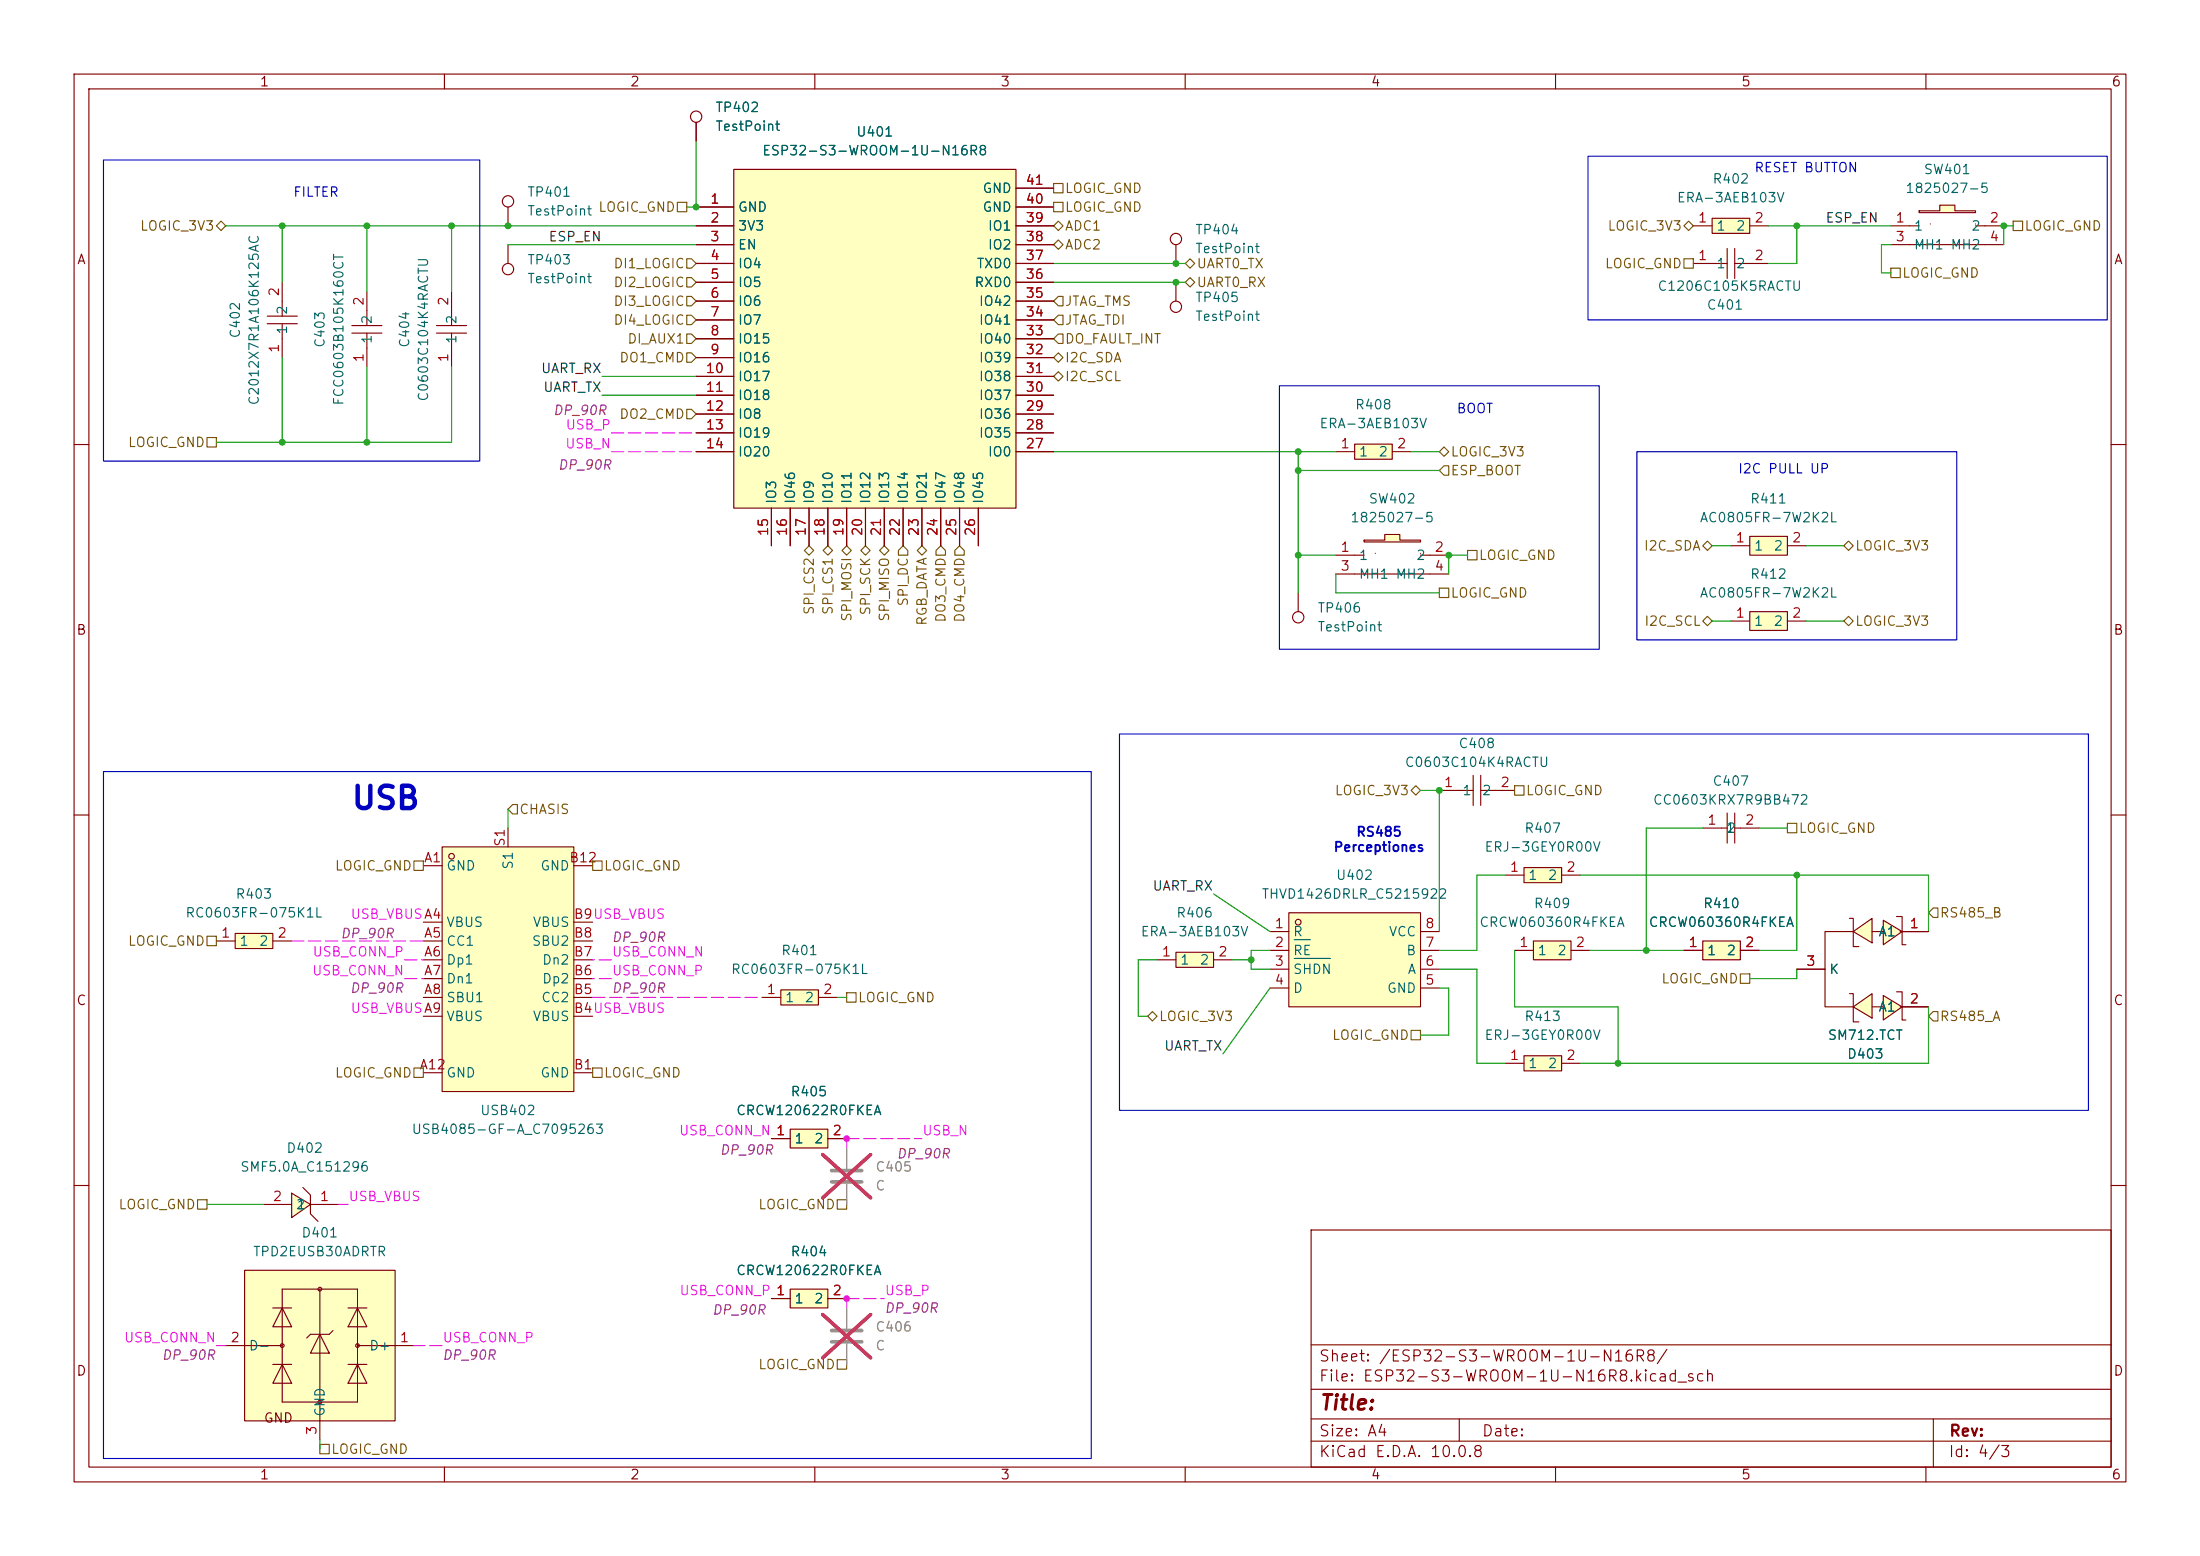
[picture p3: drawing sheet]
<svg xmlns="http://www.w3.org/2000/svg" width="297mm" height="210mm" viewBox="0 0 297 210" stroke-linecap="round" stroke-linejoin="round" font-family="sans-serif">
<g fill="none" stroke="#840000" stroke-width=".15">
<path d="M10 10h277v190h-277zM12 12h273v186h-273zM60 10v2M110 10v2M160 10v2M210 10v2M260 10v2M38.1 38.1v4.6M36.1 43.7h4M36.1 42.7h4M38.1 43.7v4.6M10 60h2"/>
<path d="M285 60h2M10 110h2M229.9 111.8h3.3M233.2 109.7v4.1M234.2 111.8h3.3M234.2 109.7v4.1M285 110h2M10 160h2M177 166h108v32h-108zM285 160h2M60 198v2M110 198v2"/>
<path d="M160 198v2M177 194.5h108M177 191.5h108M177 187.5h108M177 181.5h108M197 191.5v3M210 198v2M260 198v2M261 191.5v6.5"/>
</g>
<g fill="#ffffc2">
<path d="M254.2 124.2l2.6 1.5-2.6 1.8z"/>
<path d="M254.2 134.4l2.6 1.5-2.6 1.8z"/>
<path d="M250.2 125.7l2.5-1.7v3.3z"/>
<path d="M250.2 135.9l2.5-1.8v3.3z"/>
</g>
<g fill="none" stroke="#840000" stroke-width=".15">
<path d="M175.3 80v2.6M242.6 130.8h3.8M249.7 124h.5v3.8h.7M249.7 134.1h.5v3.8h.7M250.2 125.7l2.5-1.7v3.3zM250.2 135.9l2.5-1.8v3.3zM250.2 125.7h-3.8v10.2h3.8M252.7 125.7h1.5M252.7 135.9h1.5M254.2 124.2l2.6 1.5-2.6 1.8zM254.2 134.4l2.6 1.5-2.6 1.8zM256 123.7h.8v3.8h.5"/>
<path d="M256 133.9h.8v3.8h.5M256.5 125.7h3.8M256.5 135.9h3.8"/>
<circle cx="175.3" cy="83.3" r=".76"/>
</g>
<path d="M182.9 59.9h5.1v2.1h-5.1z" fill="#ffffc2"/>
<path d="M182.9 59.9h5.1v2.1h-5.1zM180.3 61h2.6M188 61h2.5" fill="none" stroke="#840000" stroke-width=".15"/>
<path d="M184.1 72.9h2.8v-.8h2.1v.8h2.8v.3h-7.7z" fill="#ffffc2"/>
<path d="M182.9 74.9h1.2M182.9 77.5h10.1M184.1 72.9h2.8v-.8h2.1v.8h2.8v.3h-7.7z" fill="none" stroke="#840000" stroke-width=".15"/>
<g fill="#840000">
<circle cx="185.7" cy="74.7" r=".08"/>
<circle cx="191.8" cy="74.7" r=".08"/>
</g>
<g fill="none" stroke="#840000" stroke-width=".15">
<path d="M158.7 38.1v2.5M180.3 74.9h2.6M180.3 77.5h2.6M191.8 74.9h3.8M193 77.5h2.6M194.3 106.7h4.6M198.9 104.7v4M199.9 106.7h4.6M199.9 104.7v4"/>
<circle cx="158.7" cy="41.4" r=".76"/>
</g>
<path d="M112.3 179.6h4M112.3 181.1h4" fill="none" stroke="#9c9b98" stroke-width=".51"/>
<path d="M114.3 176.5v2.8M114.3 181.4v2.8" fill="none" stroke="#9c9b98" stroke-width=".15"/>
<path d="M111.1 177.4l6.4 5.9M117.5 177.4l-6.4 5.9" fill="none" stroke="#e12e31" stroke-width=".46"/>
<g fill="#ffffc2">
<path d="M33 171.5h20.3v20.3h-20.3z"/>
<path d="M38.1 176.5l1.3 2.6h-2.6z"/>
<path d="M38.1 184.2l1.3 2.5h-2.6z"/>
<path d="M43.2 180.1l1.2 2.5h-2.5z"/>
<path d="M48.3 176.5l1.2 2.6h-2.5z"/>
<path d="M48.3 184.2l1.2 2.5h-2.5z"/>
</g>
<g fill="none" stroke="#840000" stroke-width=".15">
<path d="M33 171.5h20.3v20.3h-20.3zM36.8 176.5h2.6M38.1 176.5l1.3 2.6h-2.6zM38.1 174h10.2v15.2h-10.2zM43.2 174v20.3M45 179.6l-.6 .5h-2.5l-.5 .5M47 176.5h2.5M48.3 176.5l1.2 2.6h-2.5zM30.5 181.6h7.6M36.8 184.2h2.6M38.1 184.2l1.3 2.5h-2.6zM43.2 180.1l1.2 2.5h-2.5z"/>
<path d="M47 184.2h2.5M48.3 184.2l1.2 2.5h-2.5zM48.3 181.6h7.6"/>
<circle cx="43.2" cy="174" r=".25"/>
<circle cx="38.1" cy="181.6" r=".25"/>
<circle cx="43.2" cy="189.2" r=".25"/>
<circle cx="48.3" cy="181.6" r=".25"/>
</g>
<path d="M39.4 161l2.5 1.6-2.5 1.7z" fill="#ffffc2"/>
<path d="M49.5 39.4v4.5M61 39.4v4.5M47.5 45h4.1M47.5 43.9h4.1M49.5 45v4.5M58.9 45h4.1M58.9 43.9h4.1M61 45v4.5M35.6 162.6h3.8M39.4 161l2.5 1.6-2.5 1.7zM40.9 160.3l1 1v2.5l1 1.1M41.9 162.6h3.8" fill="none" stroke="#840000" stroke-width=".15"/>
<path d="M31.7 126h5.1v2h-5.1z" fill="#ffffc2"/>
<path d="M29.2 127h2.5M31.7 126h5.1v2h-5.1zM36.8 127h2.6" fill="none" stroke="#840000" stroke-width=".15"/>
<path d="M59.7 114.3h17.8v33h-17.8z" fill="#ffffc2"/>
<g fill="none" stroke="#840000" stroke-width=".15">
<path d="M57.1 116.8h2.6M59.7 114.3h17.8v33h-17.8zM68.6 111.8v2.5M77.5 116.8h2.5M57.1 124.5h2.6M57.1 127h2.6M57.1 129.5h2.6M57.1 132.1h2.6M57.1 134.6h2.6M57.1 137.2h2.6M77.5 124.5h2.5M77.5 127h2.5"/>
<path d="M77.5 129.5h2.5M77.5 132.1h2.5M77.5 134.6h2.5M77.5 137.2h2.5M57.1 144.8h2.6M77.5 144.8h2.5"/>
<circle cx="61" cy="115.6" r=".38"/>
</g>
<path d="M99.1 22.9h38.1v45.7h-38.1z" fill="#ffffc2"/>
<g fill="none" stroke="#840000" stroke-width=".15">
<path d="M94 16.5v2.6M68.6 27.9v2.6M68.6 33v2.6M94 27.9h5.1M94 30.5h5.1M94 33h5.1M94 35.6h5.1M94 38.1h5.1M99.1 22.9h38.1v45.7h-38.1zM137.2 27.9h5M137.2 30.5h5M137.2 33h5"/>
<path d="M137.2 35.6h5M137.2 38.1h5M137.2 25.4h5M158.7 33v2.6M94 40.6h5.1M94 43.2h5.1M94 45.7h5.1M94 48.3h5.1M94 50.8h5.1M94 53.3h5.1M94 55.9h5.1M94 58.4h5.1"/>
<path d="M137.2 40.6h5M137.2 43.2h5M137.2 45.7h5M137.2 48.3h5M137.2 50.8h5M137.2 53.3h5M137.2 55.9h5M137.2 58.4h5M94 61h5.1M104.1 68.6v5.1M106.7 68.6v5.1M109.2 68.6v5.1"/>
<path d="M111.8 68.6v5.1M114.3 68.6v5.1M116.8 68.6v5.1M119.4 68.6v5.1M121.9 68.6v5.1M124.5 68.6v5.1M127 68.6v5.1M129.5 68.6v5.1M132.1 68.6v5.1M137.2 61h5"/>
<circle cx="94" cy="15.7" r=".76"/>
<circle cx="68.6" cy="36.3" r=".76"/>
<circle cx="68.6" cy="27.2" r=".76"/>
<circle cx="158.7" cy="32.3" r=".76"/>
</g>
<path d="M174 123.2h17.8v12.7h-17.8z" fill="#ffffc2"/>
<g fill="none" stroke="#840000" stroke-width=".15">
<path d="M171.4 125.7h2.6M171.4 128.3h2.6M171.4 130.8h2.6M171.4 133.4h2.6M174 123.2h17.8v12.7h-17.8zM191.8 125.7h2.5M191.8 128.3h2.5M191.8 130.8h2.5M191.8 133.4h2.5"/>
<circle cx="175.3" cy="124.5" r=".38"/>
</g>
<path d="M174.7 126.8h2.2M174.7 129.4h4.9" fill="none" stroke="#006464" stroke-width=".15"/>
<path d="M105.4 133.6h5.1v2h-5.1z" fill="#ffffc2"/>
<path d="M102.9 134.6h2.5M105.4 133.6h5.1v2h-5.1zM110.5 134.6h2.5" fill="none" stroke="#840000" stroke-width=".15"/>
<path d="M106.7 152.4h5.1v2.5h-5.1z" fill="#ffffc2"/>
<path d="M104.1 153.7h2.6M106.7 152.4h5.1v2.5h-5.1zM111.8 153.7h2.5" fill="none" stroke="#840000" stroke-width=".15"/>
<path d="M106.7 174h5.1v2.5h-5.1z" fill="#ffffc2"/>
<path d="M104.1 175.3h2.6M106.7 174h5.1v2.5h-5.1zM111.8 175.3h2.5" fill="none" stroke="#840000" stroke-width=".15"/>
<path d="M112.3 158h4M112.3 159.5h4" fill="none" stroke="#9c9b98" stroke-width=".51"/>
<path d="M114.3 154.9v2.8M114.3 159.8v2.8" fill="none" stroke="#9c9b98" stroke-width=".15"/>
<path d="M111.1 155.8l6.4 5.9M117.5 155.8l-6.4 5.9" fill="none" stroke="#e12e31" stroke-width=".46"/>
<path d="M236.2 82.6h5.1v2.5h-5.1z" fill="#ffffc2"/>
<path d="M233.7 83.8h2.5M236.2 82.6h5.1v2.5h-5.1zM241.3 83.8h2.5" fill="none" stroke="#840000" stroke-width=".15"/>
<path d="M236.2 72.4h5.1v2.5h-5.1z" fill="#ffffc2"/>
<path d="M233.7 73.7h2.5M236.2 72.4h5.1v2.5h-5.1zM241.3 73.7h2.5" fill="none" stroke="#840000" stroke-width=".15"/>
<path d="M205.7 117.1h5.1v2h-5.1z" fill="#ffffc2"/>
<path d="M203.2 118.1h2.5M205.7 117.1h5.1v2h-5.1zM210.8 118.1h2.6" fill="none" stroke="#840000" stroke-width=".15"/>
<path d="M158.7 128.5h5.1v2.1h-5.1z" fill="#ffffc2"/>
<path d="M156.2 129.5h2.5M158.7 128.5h5.1v2.1h-5.1zM163.8 129.5h2.6" fill="none" stroke="#840000" stroke-width=".15"/>
<path d="M207 127h5.1v2.5h-5.1z" fill="#ffffc2"/>
<path d="M204.5 128.3h2.5M207 127h5.1v2.5h-5.1zM212.1 128.3h2.5" fill="none" stroke="#840000" stroke-width=".15"/>
<path d="M205.7 142.5h5.1v2h-5.1z" fill="#ffffc2"/>
<path d="M203.2 143.5h2.5M205.7 142.5h5.1v2h-5.1zM210.8 143.5h2.6" fill="none" stroke="#840000" stroke-width=".15"/>
<path d="M229.9 127h5v2.5h-5z" fill="#ffffc2"/>
<path d="M227.3 128.3h2.6M229.9 127h5v2.5h-5zM234.9 128.3h2.6" fill="none" stroke="#840000" stroke-width=".15"/>
<path d="M259.1 28.5h2.8v-.8h2v.8h2.8v.2h-7.6z" fill="#ffffc2"/>
<path d="M257.8 30.5h1.3M257.8 33h10.2M259.1 28.5h2.8v-.8h2v.8h2.8v.2h-7.6z" fill="none" stroke="#840000" stroke-width=".15"/>
<g fill="#840000">
<circle cx="260.6" cy="30.2" r=".08"/>
<circle cx="266.7" cy="30.2" r=".08"/>
</g>
<path d="M255.3 30.5h2.5M255.3 33h2.5M266.7 30.5h3.8M268 33h2.5" fill="none" stroke="#840000" stroke-width=".15"/>
<path d="M231.1 29.5h5.1v2h-5.1z" fill="#ffffc2"/>
<g fill="none" stroke="#840000" stroke-width=".15">
<path d="M94 16.5v2.6M94 30.5h5.1M94 35.6h5.1M94 27.9h5.1M94 33h5.1M94 38.1h5.1M137.2 30.5h5M137.2 35.6h5M137.2 27.9h5M137.2 33h5M137.2 38.1h5M137.2 25.4h5"/>
<path d="M228.6 30.5h2.5M228.6 35.6h4.6M231.1 29.5h5.1v2h-5.1zM233.2 33.5v4.1M234.2 35.6h4.6M234.2 33.5v4.1M236.2 30.5h2.6M94 40.6h5.1M94 43.2h5.1M94 45.7h5.1M94 48.3h5.1M94 50.8h5.1"/>
<path d="M94 53.3h5.1M94 55.9h5.1M94 58.4h5.1M137.2 40.6h5M137.2 43.2h5M137.2 45.7h5M137.2 48.3h5M137.2 50.8h5M137.2 53.3h5M137.2 55.9h5M137.2 58.4h5M94 61h5.1"/>
<path d="M104.1 68.6v5.1M106.7 68.6v5.1M109.2 68.6v5.1M111.8 68.6v5.1M114.3 68.6v5.1M116.8 68.6v5.1M119.4 68.6v5.1M121.9 68.6v5.1M124.5 68.6v5.1M127 68.6v5.1M129.5 68.6v5.1M132.1 68.6v5.1"/>
<path d="M137.2 61h5M227.3 128.3h2.6M234.9 128.3h2.6M242.6 130.8h3.8M256.5 125.7h3.8M256.5 135.9h3.8M104.1 153.7h2.6M111.8 153.7h2.5M104.1 175.3h2.6M111.8 175.3h2.5"/>
</g>
<g fill="none" stroke="#725600" stroke-width=".15">
<path d="M29.2 30.5l.6-.7 .7 .7-.7 .6zM91.4 27.3h1.3v1.3h-1.3zM92.7 37.5h.6l.7 .6-.7 .6h-.6zM92.7 34.9h.6l.7 .7-.7 .6h-.6zM142.2 30.5l.7-.7 .6 .7-.6 .6zM142.2 33l.7-.6 .6 .6-.6 .7zM142.2 27.3h1.3v1.3h-1.3zM142.2 24.8h1.3v1.2h-1.3zM160 38.1l.7-.6 .6 .6-.6 .6zM160 35.6l.7-.7 .6 .7-.6 .6zM227.3 34.9h1.3v1.3h-1.3zM227.3 30.5l.7-.7 .6 .7-.6 .6z"/>
<path d="M255.3 36.2h1.2v1.3h-1.2zM271.8 29.8h1.2v1.3h-1.2zM27.9 59.1h1.3v1.2h-1.3zM92.7 42.5h.6l.7 .7-.7 .6h-.6zM92.7 45.1h.6l.7 .6-.7 .7h-.6zM92.7 40h.6l.7 .6-.7 .7h-.6zM92.7 47.6h.6l.7 .7-.7 .6h-.6zM92.7 55.2h.6l.7 .7-.7 .6h-.6zM142.2 50.8l.7-.6 .6 .6-.6 .6zM142.2 48.3l.7-.7 .6 .7-.6 .6zM142.9 42.5h.6v1.3h-.6l-.7-.6zM142.9 45.1h.6v1.3h-.6l-.7-.7z"/>
<path d="M142.9 40h.6v1.3h-.6l-.7-.7zM108.6 74.3l.6-.6 .7 .6-.7 .6zM111.1 74.3l.7-.6 .6 .6-.6 .6zM113.7 74.3l.6-.6 .6 .6-.6 .6zM116.2 74.3l.6-.6 .7 .6-.7 .6zM118.7 74.3l.7-.6 .6 .6-.6 .6zM121.9 73.7l.7 .6v.6h-1.3v-.6zM123.8 74.3l.7-.6 .6 .6-.6 .6zM126.4 74.3l.6-.6 .6 .6v.6h-1.2zM128.9 74.3l.6-.6 .7 .6v.6h-1.3zM194.3 79.4h1.3v1.2h-1.3zM194.3 61l.6-.7 .7 .7-.7 .6z"/>
<path d="M194.9 62.9h.7v1.2h-.7l-.6-.6zM198.1 74.3h1.3v1.3h-1.3zM229.9 73.7l.6-.7 .6 .7-.6 .6zM248.9 73.7l.7-.7 .6 .7-.6 .6zM229.9 83.8l.6-.6 .6 .6-.6 .7zM248.9 83.8l.7-.6 .6 .6-.6 .7zM55.9 116.2h1.2v1.3h-1.2zM69.2 108.6h.6v1.3h-.6l-.6-.7zM80 116.2h1.3v1.3h-1.3zM190.5 106.7l.6-.7 .7 .7-.7 .6zM204.5 106h1.2v1.3h-1.2zM241.3 111.1h1.3v1.3h-1.3z"/>
<path d="M27.9 126.4h1.3v1.2h-1.3zM114.3 134h1.3v1.3h-1.3zM154.9 137.2l.7-.7 .6 .7-.6 .6zM190.5 139.1h1.3v1.2h-1.3zM234.9 131.4h1.3v1.3h-1.3zM261 122.6h.6v1.2h-.6l-.7-.6zM261 136.5h.6v1.3h-.6l-.7-.6zM55.9 144.1h1.2v1.3h-1.2zM80 144.1h1.3v1.3h-1.3zM26.7 161.9h1.2v1.3h-1.2zM113 161.9h1.3v1.3h-1.3zM43.2 194.9h1.2v1.3h-1.2z"/>
<path d="M113 183.5h1.3v1.3h-1.3z"/>
</g>
<g fill="none" stroke="#009600" stroke-width=".15">
<path d="M94 19.1v8.8h-1.3M30.5 30.5h63.5M38.1 30.5v7.6M49.5 30.5v8.9M61 30.5v8.9M68.6 33h25.4M142.2 38.1h17.8M142.2 35.6h17.8M238.8 30.5h16.5M242.6 30.5v5.1h-3.8M255.3 33h-1.3v3.8h1.3M271.8 30.5h-1.3v2.5"/>
<path d="M38.1 48.3v11.4M49.5 49.5v10.2M61 49.5v10.2h-31.8M81.3 53.3h12.7M81.3 50.8h12.7M142.2 61h38.1M175.3 63.5h19M175.3 74.9h5M175.3 61v19M180.3 77.5v2.5h14M190.5 61h3.8M198.1 74.9h-2.5v2.6"/>
<path d="M231.1 73.7h2.6M243.8 73.7h5.1M231.1 83.8h2.6M243.8 83.8h5.1M68.6 109.2v2.6M191.8 106.7h2.5v19M203.2 118.1h-3.8v10.2h-5.1M213.4 118.1h46.9v7.6M229.9 111.8h-7.7v16.5M237.5 111.8h3.8M242.6 118.1v10.2h-5.1M113 134.6h1.3"/>
<path d="M156.2 129.5h-2.5v7.7h1.2M163.8 120.7l7.6 5M166.4 129.5h2.5M171.4 128.3h-2.5v2.5h2.5M171.4 133.4l-6.3 8.8M194.3 130.8h5.1v12.7h3.8M194.3 133.4h1.3v6.3h-3.8M204.5 128.3v7.6h13.9v7.6M214.6 128.3h12.7M242.6 130.8v1.3h-6.4M260.3 135.9v7.6h-46.9M27.9 162.6h7.7"/>
<path d="M43.2 194.3v1.3"/>
</g>
<g fill="none" stroke="#f30fff" stroke-width=".15" stroke-dasharray="1.7 .6">
<path d="M82.5 58.4h11.5M82.5 61h11.5M39.4 127h17.7M54.6 129.5h2.5M54.6 132.1h2.5M80 134.6h22.9M82.5 129.5h-2.5M82.5 132.1h-2.5M114.3 154.9v-1.2M114.3 153.7h10.2M47 162.6h-1.3M114.3 175.3h5.1"/>
<path d="M114.3 176.5v-1.2M29.2 181.6h1.3M59.7 181.6h-3.8"/>
</g>
<path d="M14 21.6h50.8v40.6h-50.8zM214.4 21.1h70.1v22.1h-70.1zM172.7 52.1h43.2v35.5h-43.2zM221 61h43.2v25.4h-43.2zM151.1 99.1h130.8v50.8h-130.8zM14 104.1h133.3v92.8h-133.3z" fill="none" stroke="#0000c2" stroke-width=".15"/>
<path d="M114.3 154.9v2.8M114.3 159.8v2.8M114.3 176.5v2.8M114.3 181.4v2.8" fill="none" stroke="#9c9b98" stroke-width=".15"/>
<path d="M111.1 155.8l6.4 5.9M117.5 155.8l-6.4 5.9M111.1 177.4l6.4 5.9M117.5 177.4l-6.4 5.9" fill="none" stroke="#e12e31" stroke-width=".46"/>
<g fill="#009600">
<circle cx="242.6" cy="30.5" r=".46"/>
<circle cx="270.5" cy="30.5" r=".46"/>
<circle cx="49.5" cy="59.7" r=".46"/>
<circle cx="38.1" cy="30.5" r=".46"/>
<circle cx="38.1" cy="59.7" r=".46"/>
<circle cx="61" cy="30.5" r=".46"/>
<circle cx="49.5" cy="30.5" r=".46"/>
<circle cx="218.4" cy="143.5" r=".46"/>
<circle cx="222.2" cy="128.3" r=".46"/>
<circle cx="168.9" cy="129.5" r=".46"/>
</g>
<circle cx="114.3" cy="153.7" r=".46" fill="#f30fff"/>
<g fill="#009600">
<circle cx="194.3" cy="106.7" r=".46"/>
<circle cx="175.3" cy="63.5" r=".46"/>
<circle cx="175.3" cy="74.9" r=".46"/>
<circle cx="195.6" cy="74.9" r=".46"/>
<circle cx="158.7" cy="38.1" r=".46"/>
<circle cx="68.6" cy="30.5" r=".46"/>
<circle cx="158.7" cy="35.6" r=".46"/>
<circle cx="94" cy="27.9" r=".46"/>
<circle cx="175.3" cy="61" r=".46"/>
<circle cx="242.6" cy="118.1" r=".46"/>
</g>
<circle cx="114.3" cy="175.3" r=".46" fill="#f30fff"/>
<text font-size="3" fill="#0000c2" x="47.3" y="110">USB</text>
<text font-size="2" fill="#840000" x="178" y="190.8">Title:</text>
<g font-size="1.5" fill="#840000">
<text x="178" y="184.1">Sheet: /ESP32-S3-WROOM-1U-N16R8/</text>
<text x="178" y="186.8">File: ESP32-S3-WROOM-1U-N16R8.kicad_sch</text>
<text x="178" y="197">KiCad E.D.A. 10.0.8</text>
<text x="178" y="194.2">Size: A4</text>
<text x="200" y="194.2">Date:</text>
<text x="263" y="197">Id: 4/3</text>
<text x="263" y="194.2">Rev:</text>
</g>
<g font-size="1.3" fill="#840000">
<text x="35" y="12">1</text>
<text x="85" y="12">2</text>
<text x="135" y="12">3</text>
<text x="185" y="12">4</text>
<text x="235" y="12">5</text>
<text x="285" y="12">6</text>
<text x="10.3" y="36">A</text>
<text x="285.3" y="36">A</text>
<text x="10.2" y="86">B</text>
<text x="285.2" y="86">B</text>
<text x="10.2" y="136">C</text>
<text x="285.2" y="136">C</text>
<text x="10.2" y="186">D</text>
<text x="285.2" y="186">D</text>
<text x="35.5" y="192.3">GND</text>
<text x="35" y="200">1</text>
<text x="85" y="200">2</text>
<text x="135" y="200">3</text>
<text x="185" y="200">4</text>
<text x="235" y="200">5</text>
<text x="285" y="200">6</text>
</g>
<g font-size="1.3" fill="#006464">
<text x="96.5" y="15.4">TP402</text>
<text x="96.5" y="18">TestPoint</text>
<text x="102.8" y="21.3">ESP32-S3-WROOM-1U-N16R8</text>
<text x="115.5" y="18.7">U401</text>
<text x="259.6" y="23.8">SW401</text>
<text x="71.1" y="26.9">TP401</text>
<text x="71.1" y="29.4">TestPoint</text>
<text x="99.5" y="28.9">GND</text>
<text x="132.6" y="28.9">GND</text>
<text x="132.6" y="26.4">GND</text>
<text x="226.3" y="27.6">ERA-3AEB103V</text>
<text x="231.1" y="25.1">R402</text>
<text x="257.1" y="26.4">1825027-5</text>
<text x="99.5" y="31.4">3V3</text>
<text x="99.5" y="34">EN</text>
<text x="133.3" y="34">IO2</text>
<text x="133.3" y="31.4">IO1</text>
<text x="161.3" y="32">TP404</text>
<text x="161.3" y="34.5">TestPoint</text>
<text x="231.6" y="31.4">1</text>
<text x="234.3" y="31.4">2</text>
<text x="258.3" y="31.4">1</text>
<text x="258.3" y="34">MH1 MH2</text>
<text x="266" y="31.4">2</text>
<text x="71.1" y="36">TP403</text>
<text x="71.1" y="38.6">TestPoint</text>
<text x="99.5" y="36.5">IO4</text>
<text x="99.5" y="39.1">IO5</text>
<text x="99.5" y="41.6">IO6</text>
<text x="131.5" y="39.1">RXD0</text>
<text x="131.8" y="36.5">TXD0</text>
<text x="132.1" y="41.6">IO42</text>
<text x="161.3" y="41.1">TP405</text>
<text x="223.7" y="39.6">C1206C105K5RACTU</text>
<text x="231.6" y="36.5">1</text>
<text x="234.3" y="36.5">2</text>
<text x="32.7" y="45.8" transform="rotate(-90 32.7 45.8)">C402</text>
<text x="39.1" y="45.2" transform="rotate(-90 39.1 45.2)">1</text>
<text x="39.1" y="42.6" transform="rotate(-90 39.1 42.6)">2</text>
<text x="44.1" y="47" transform="rotate(-90 44.1 47)">C403</text>
<text x="50.5" y="46.5" transform="rotate(-90 50.5 46.5)">1</text>
<text x="50.5" y="43.9" transform="rotate(-90 50.5 43.9)">2</text>
<text x="55.6" y="47" transform="rotate(-90 55.6 47)">C404</text>
<text x="61.9" y="46.5" transform="rotate(-90 61.9 46.5)">1</text>
<text x="61.9" y="43.9" transform="rotate(-90 61.9 43.9)">2</text>
<text x="99.5" y="44.1">IO7</text>
<text x="99.5" y="46.7">IO15</text>
<text x="132.1" y="46.7">IO40</text>
<text x="132.1" y="44.1">IO41</text>
<text x="161.3" y="43.6">TestPoint</text>
<text x="230.3" y="42.1">C401</text>
<text x="99.5" y="49.2">IO16</text>
<text x="99.5" y="51.8">IO17</text>
<text x="132.1" y="51.8">IO38</text>
<text x="132.1" y="49.2">IO39</text>
<text x="35.3" y="54.8" transform="rotate(-90 35.3 54.8)">C2012X7R1A106K125AC</text>
<text x="46.7" y="54.8" transform="rotate(-90 46.7 54.8)">FCC0603B105K160CT</text>
<text x="58.1" y="54.3" transform="rotate(-90 58.1 54.3)">C0603C104K4RACTU</text>
<text x="99.5" y="54.3">IO18</text>
<text x="99.5" y="56.8">IO8</text>
<text x="99.5" y="59.4">IO19</text>
<text x="132.1" y="59.4">IO35</text>
<text x="132.1" y="56.8">IO36</text>
<text x="132.1" y="54.3">IO37</text>
<text x="178" y="58.1">ERA-3AEB103V</text>
<text x="182.8" y="55.6">R408</text>
<text x="99.5" y="61.9">IO20</text>
<text x="133.3" y="61.9">IO0</text>
<text x="183.4" y="61.9">1</text>
<text x="186" y="61.9">2</text>
<text x="105.1" y="68.1" transform="rotate(-90 105.1 68.1)">IO3</text>
<text x="107.6" y="68.1" transform="rotate(-90 107.6 68.1)">IO46</text>
<text x="110.2" y="68.1" transform="rotate(-90 110.2 68.1)">IO9</text>
<text x="112.7" y="68.1" transform="rotate(-90 112.7 68.1)">IO10</text>
<text x="115.3" y="68.1" transform="rotate(-90 115.3 68.1)">IO11</text>
<text x="117.8" y="68.1" transform="rotate(-90 117.8 68.1)">IO12</text>
<text x="120.3" y="68.1" transform="rotate(-90 120.3 68.1)">IO13</text>
<text x="122.9" y="68.1" transform="rotate(-90 122.9 68.1)">IO14</text>
<text x="125.4" y="68.1" transform="rotate(-90 125.4 68.1)">IO21</text>
<text x="128" y="68.1" transform="rotate(-90 128 68.1)">IO47</text>
<text x="130.5" y="68.1" transform="rotate(-90 130.5 68.1)">IO48</text>
<text x="133" y="68.1" transform="rotate(-90 133 68.1)">IO45</text>
<text x="182.2" y="70.8">1825027-5</text>
<text x="184.7" y="68.3">SW402</text>
<text x="229.4" y="70.8">AC0805FR-7W2K2L</text>
<text x="236.2" y="68.3">R411</text>
<text x="183.4" y="75.9">1</text>
<text x="191.1" y="75.9">2</text>
<text x="236.7" y="74.6">1</text>
<text x="239.4" y="74.6">2</text>
<text x="177.8" y="83">TP406</text>
<text x="183.4" y="78.4">MH1 MH2</text>
<text x="229.4" y="81">AC0805FR-7W2K2L</text>
<text x="236.2" y="78.4">R412</text>
<text x="177.8" y="85.5">TestPoint</text>
<text x="236.7" y="84.8">1</text>
<text x="239.4" y="84.8">2</text>
<text x="196.8" y="101.3">C408</text>
<text x="189.6" y="103.8">C0603C104K4RACTU</text>
<text x="197.3" y="107.6">1</text>
<text x="200" y="107.6">2</text>
<text x="231.1" y="106.4">C407</text>
<text x="205.7" y="112.7">R407</text>
<text x="223.1" y="108.9">CC0603KRX7R9BB472</text>
<text x="232.9" y="112.7">1</text>
<text x="233" y="112.7">2</text>
<text x="60.2" y="117.8">GND</text>
<text x="69.5" y="117.5" transform="rotate(-90 69.5 117.5)">S1</text>
<text x="72.9" y="117.8">GND</text>
<text x="180.3" y="119.1">U402</text>
<text x="200.3" y="115.3">ERJ-3GEY0R00V</text>
<text x="206.2" y="119.1">1</text>
<text x="208.9" y="119.1">2</text>
<text x="24.9" y="124.2">RC0603FR-075K1L</text>
<text x="31.7" y="121.6">R403</text>
<text x="60.2" y="125.4">VBUS</text>
<text x="71.8" y="125.4">VBUS</text>
<text x="158.7" y="124.2">R406</text>
<text x="170.2" y="121.6">THVD1426DRLR_C5215922</text>
<text x="199.6" y="125.4">CRCW060360R4FKEA</text>
<text x="207" y="122.9">R409</text>
<text x="222.5" y="125.4">CRCW060360R4FKEA</text>
<text x="229.8" y="122.9">R410</text>
<text x="32.2" y="128">1</text>
<text x="34.9" y="128">2</text>
<text x="60.2" y="128">CC1</text>
<text x="60.2" y="130.5">Dp1</text>
<text x="71.7" y="128">SBU2</text>
<text x="73.1" y="130.5">Dn2</text>
<text x="98.6" y="131.8">RC0603FR-075K1L</text>
<text x="105.4" y="129.2">R401</text>
<text x="153.9" y="126.7">ERA-3AEB103V</text>
<text x="159.2" y="130.5">1</text>
<text x="161.9" y="130.5">2</text>
<text x="174.5" y="126.7">R</text>
<text x="174.5" y="129.2">RE</text>
<text x="174.5" y="131.8">SHDN</text>
<text x="187.4" y="126.7">VCC</text>
<text x="189.8" y="129.2">B</text>
<text x="189.9" y="131.8">A</text>
<text x="207.5" y="129.2">1</text>
<text x="210.1" y="129.2">2</text>
<text x="230.4" y="129.2">1</text>
<text x="233" y="129.2">2</text>
<text x="246.9" y="131.8">K</text>
<text x="253.5" y="126.7">A1</text>
<text x="60.2" y="133">Dn1</text>
<text x="60.2" y="135.6">SBU1</text>
<text x="73" y="135.6">CC2</text>
<text x="73.1" y="133">Dp2</text>
<text x="105.9" y="135.6">1</text>
<text x="108.5" y="135.6">2</text>
<text x="174.5" y="134.3">D</text>
<text x="187.2" y="134.3">GND</text>
<text x="253.5" y="136.9">A1</text>
<text x="60.2" y="138.1">VBUS</text>
<text x="71.8" y="138.1">VBUS</text>
<text x="200.3" y="140.7">ERJ-3GEY0R00V</text>
<text x="205.7" y="138.1">R413</text>
<text x="246.7" y="140.7">SM712.TCT</text>
<text x="249.3" y="143.2">D403</text>
<text x="60.2" y="145.7">GND</text>
<text x="72.9" y="145.7">GND</text>
<text x="106.6" y="148.3">R405</text>
<text x="206.2" y="144.5">1</text>
<text x="208.9" y="144.5">2</text>
<text x="38.6" y="155.9">D402</text>
<text x="55.5" y="153.4">USB4085-GF-A_C7095263</text>
<text x="64.7" y="150.8">USB402</text>
<text x="99.3" y="150.8">CRCW120622R0FKEA</text>
<text x="107.2" y="154.6">1</text>
<text x="109.8" y="154.6">2</text>
<text x="32.3" y="158.4">SMF5.0A_C151296</text>
<text x="39.9" y="163.5">2</text>
<text x="40" y="163.5">1</text>
<text x="40.6" y="167.3">D401</text>
<text x="34.1" y="169.9">TPD2EUSB30ADRTR</text>
<text x="99.3" y="172.4">CRCW120622R0FKEA</text>
<text x="106.6" y="169.9">R404</text>
<text x="107.2" y="176.2">1</text>
<text x="109.8" y="176.2">2</text>
<text x="33.5" y="182.6">D-</text>
<text x="49.8" y="182.6">D+</text>
<text x="44.1" y="191.3" transform="rotate(-90 44.1 191.3)">GND</text>
</g>
<g font-size="1.3" fill="#0000c2">
<text x="236.8" y="23.6">RESET BUTTON</text>
<text x="39.5" y="26.9">FILTER</text>
<text x="196.6" y="56.1">BOOT</text>
<text x="234.6" y="64.2">I2C PULL UP</text>
<text x="183" y="113.2">RS485</text>
<text x="179.9" y="115.3">Perceptiones</text>
</g>
<g font-size="1.3" fill="#725600">
<text x="80.7" y="28.9">LOGIC_GND</text>
<text x="143.7" y="28.9">LOGIC_GND</text>
<text x="143.7" y="26.4">LOGIC_GND</text>
<text x="18.8" y="31.4">LOGIC_3V3</text>
<text x="143.7" y="31.4">ADC1</text>
<text x="143.7" y="34">ADC2</text>
<text x="216.9" y="31.4">LOGIC_3V3</text>
<text x="273.2" y="31.4">LOGIC_GND</text>
<text x="82.7" y="39.1">DI2_LOGIC</text>
<text x="82.7" y="36.5">DI1_LOGIC</text>
<text x="82.7" y="41.6">DI3_LOGIC</text>
<text x="143.7" y="41.6">JTAG_TMS</text>
<text x="161.5" y="39.1">UART0_RX</text>
<text x="161.5" y="36.5">UART0_TX</text>
<text x="216.6" y="36.5">LOGIC_GND</text>
<text x="256.7" y="37.8">LOGIC_GND</text>
<text x="82.7" y="44.1">DI4_LOGIC</text>
<text x="84.6" y="46.7">DI_AUX1</text>
<text x="143.7" y="44.1">JTAG_TDI</text>
<text x="143.7" y="46.7">DO_FAULT_INT</text>
<text x="83.5" y="49.2">DO1_CMD</text>
<text x="143.7" y="51.8">I2C_SCL</text>
<text x="143.7" y="49.2">I2C_SDA</text>
<text x="83.5" y="56.8">DO2_CMD</text>
<text x="17.2" y="60.7">LOGIC_GND</text>
<text x="195.7" y="64.5">ESP_BOOT</text>
<text x="195.7" y="61.9">LOGIC_3V3</text>
<text x="199.6" y="75.9">LOGIC_GND</text>
<text x="221.8" y="74.6">I2C_SDA</text>
<text x="250.4" y="74.6">LOGIC_3V3</text>
<text x="110.2" y="83.1" transform="rotate(-90 110.2 83.1)">SPI_CS2</text>
<text x="112.7" y="83.1" transform="rotate(-90 112.7 83.1)">SPI_CS1</text>
<text x="115.3" y="84" transform="rotate(-90 115.3 84)">SPI_MOSI</text>
<text x="117.8" y="83.1" transform="rotate(-90 117.8 83.1)">SPI_SCK</text>
<text x="120.3" y="84" transform="rotate(-90 120.3 84)">SPI_MISO</text>
<text x="122.9" y="81.9" transform="rotate(-90 122.9 81.9)">SPI_DC</text>
<text x="195.7" y="81">LOGIC_GND</text>
<text x="125.4" y="84.5" transform="rotate(-90 125.4 84.5)">RGB_DATA</text>
<text x="128" y="84.1" transform="rotate(-90 128 84.1)">DO3_CMD</text>
<text x="130.5" y="84.1" transform="rotate(-90 130.5 84.1)">DO4_CMD</text>
<text x="221.9" y="84.8">I2C_SCL</text>
<text x="250.4" y="84.8">LOGIC_3V3</text>
<text x="180.1" y="107.6">LOGIC_3V3</text>
<text x="205.9" y="107.6">LOGIC_GND</text>
<text x="70" y="110.2">CHASIS</text>
<text x="242.7" y="112.7">LOGIC_GND</text>
<text x="45.1" y="117.8">LOGIC_GND</text>
<text x="81.4" y="117.8">LOGIC_GND</text>
<text x="261.8" y="124.2">RS485_B</text>
<text x="17.2" y="128">LOGIC_GND</text>
<text x="115.7" y="135.6">LOGIC_GND</text>
<text x="224.2" y="133">LOGIC_GND</text>
<text x="156.4" y="138.1">LOGIC_3V3</text>
<text x="179.7" y="140.7">LOGIC_GND</text>
<text x="261.8" y="138.1">RS485_A</text>
<text x="45.1" y="145.7">LOGIC_GND</text>
<text x="81.4" y="145.7">LOGIC_GND</text>
<text x="15.9" y="163.5">LOGIC_GND</text>
<text x="102.3" y="163.5">LOGIC_GND</text>
<text x="102.3" y="185.1">LOGIC_GND</text>
<text x="44.6" y="196.5">LOGIC_GND</text>
</g>
<g font-size="1.3" fill="#a90000">
<text x="95.8" y="27.8">1</text>
<text x="138.4" y="27.8">40</text>
<text x="138.4" y="25.3">41</text>
<text x="95.8" y="30.3">2</text>
<text x="95.8" y="32.9">3</text>
<text x="95.8" y="35.4">4</text>
<text x="138.4" y="35.4">37</text>
<text x="138.4" y="32.9">38</text>
<text x="138.4" y="30.3">39</text>
<text x="229.1" y="30.3">1</text>
<text x="229.1" y="35.4">1</text>
<text x="236.8" y="30.3">2</text>
<text x="236.8" y="35.4">2</text>
<text x="255.8" y="30.3">1</text>
<text x="255.8" y="32.9">3</text>
<text x="268.5" y="30.3">2</text>
<text x="268.5" y="32.9">4</text>
<text x="38" y="40.1" transform="rotate(-90 38 40.1)">2</text>
<text x="49.4" y="41.4" transform="rotate(-90 49.4 41.4)">2</text>
<text x="60.8" y="41.4" transform="rotate(-90 60.8 41.4)">2</text>
<text x="95.8" y="38">5</text>
<text x="95.8" y="40.5">6</text>
<text x="138.4" y="40.5">35</text>
<text x="138.4" y="38">36</text>
<text x="38" y="47.7" transform="rotate(-90 38 47.7)">1</text>
<text x="95.8" y="43">7</text>
<text x="95.8" y="45.6">8</text>
<text x="138.4" y="45.6">33</text>
<text x="138.4" y="43">34</text>
<text x="49.4" y="49" transform="rotate(-90 49.4 49)">1</text>
<text x="60.8" y="49" transform="rotate(-90 60.8 49)">1</text>
<text x="95.2" y="50.7">10</text>
<text x="95.2" y="53.2">11</text>
<text x="95.8" y="48.1">9</text>
<text x="138.4" y="53.2">30</text>
<text x="138.4" y="50.7">31</text>
<text x="138.4" y="48.1">32</text>
<text x="95.2" y="55.7">12</text>
<text x="95.2" y="58.3">13</text>
<text x="138.4" y="58.3">28</text>
<text x="138.4" y="55.7">29</text>
<text x="95.2" y="60.8">14</text>
<text x="138.4" y="60.8">27</text>
<text x="180.9" y="60.8">1</text>
<text x="188.5" y="60.8">2</text>
<text x="104" y="72.5" transform="rotate(-90 104 72.5)">15</text>
<text x="106.5" y="72.5" transform="rotate(-90 106.5 72.5)">16</text>
<text x="109.1" y="72.5" transform="rotate(-90 109.1 72.5)">17</text>
<text x="111.6" y="72.5" transform="rotate(-90 111.6 72.5)">18</text>
<text x="114.2" y="72.5" transform="rotate(-90 114.2 72.5)">19</text>
<text x="116.7" y="72.5" transform="rotate(-90 116.7 72.5)">20</text>
<text x="119.2" y="72.5" transform="rotate(-90 119.2 72.5)">21</text>
<text x="121.8" y="72.5" transform="rotate(-90 121.8 72.5)">22</text>
<text x="124.3" y="72.5" transform="rotate(-90 124.3 72.5)">23</text>
<text x="126.9" y="72.5" transform="rotate(-90 126.9 72.5)">24</text>
<text x="129.4" y="72.5" transform="rotate(-90 129.4 72.5)">25</text>
<text x="131.9" y="72.5" transform="rotate(-90 131.9 72.5)">26</text>
<text x="180.9" y="74.8">1</text>
<text x="180.9" y="77.3">3</text>
<text x="193.6" y="74.8">2</text>
<text x="193.6" y="77.3">4</text>
<text x="234.2" y="73.5">1</text>
<text x="241.8" y="73.5">2</text>
<text x="234.2" y="83.7">1</text>
<text x="241.8" y="83.7">2</text>
<text x="194.8" y="106.5">1</text>
<text x="202.5" y="106.5">2</text>
<text x="230.4" y="111.6">1</text>
<text x="235.5" y="111.6">2</text>
<text x="57.1" y="116.7">A1</text>
<text x="68.4" y="114.4" transform="rotate(-90 68.4 114.4)">S1</text>
<text x="76.8" y="116.7">B12</text>
<text x="203.7" y="118">1</text>
<text x="211.4" y="118">2</text>
<text x="77.4" y="124.3">B9USB_VBUS</text>
<text x="172" y="125.6">1</text>
<text x="192.3" y="125.6">8</text>
<text x="257.7" y="125.6">1</text>
<text x="29.7" y="126.9">1</text>
<text x="37.4" y="126.9">2</text>
<text x="57.1" y="126.9">A5</text>
<text x="57.1" y="129.4">A6</text>
<text x="57.1" y="131.9">A7</text>
<text x="77.4" y="131.9">B6</text>
<text x="77.4" y="129.4">B7</text>
<text x="77.4" y="126.9">B8</text>
<text x="156.7" y="129.4">1</text>
<text x="164.4" y="129.4">2</text>
<text x="172" y="128.1">2</text>
<text x="172" y="130.7">3</text>
<text x="192.3" y="130.7">6</text>
<text x="192.3" y="128.1">7</text>
<text x="205" y="128.1">1</text>
<text x="212.6" y="128.1">2</text>
<text x="227.9" y="128.1">1</text>
<text x="235.5" y="128.1">2</text>
<text x="243.7" y="130.7">3</text>
<text x="57.1" y="134.5">A8</text>
<text x="77.4" y="137">B4USB_VBUS</text>
<text x="77.4" y="134.5">B5</text>
<text x="103.4" y="134.5">1</text>
<text x="111" y="134.5">2</text>
<text x="172" y="133.2">4</text>
<text x="192.3" y="133.2">5</text>
<text x="257.7" y="135.8">2</text>
<text x="203.7" y="143.4">1</text>
<text x="211.4" y="143.4">2</text>
<text x="56.5" y="144.6">A12</text>
<text x="77.4" y="144.6">B1</text>
<text x="104.7" y="153.5">1</text>
<text x="112.3" y="153.5">2</text>
<text x="36.7" y="162.4">2</text>
<text x="43.1" y="162.4">1</text>
<text x="104.7" y="175.1">1</text>
<text x="112.3" y="175.1">2</text>
<text x="31" y="181.5">2</text>
<text x="53.9" y="181.5">1</text>
<text x="43" y="193.8" transform="rotate(-90 43 193.8)">3</text>
</g>
<g font-size="1.3" fill="#0f0f0f">
<text x="74" y="32.9">ESP_EN</text>
<text x="246.4" y="30.4">ESP_EN</text>
<text x="72.9" y="50.7">UART_RX</text>
<text x="73.3" y="53.2">UART_TX</text>
<text x="155.5" y="120.5">UART_RX</text>
<text x="157.1" y="142.1">UART_TX</text>
</g>
<g font-size="1.3" fill="#840084">
<text x="74.6" y="56.3">DP_90R</text>
<text x="75.2" y="63.7">DP_90R</text>
<text x="45.9" y="126.9">DP_90R</text>
<text x="82.5" y="127.5">DP_90R</text>
<text x="47.1" y="134.3">DP_90R</text>
<text x="82.5" y="134.3">DP_90R</text>
<text x="97.1" y="156.2">DP_90R</text>
<text x="120.9" y="156.7">DP_90R</text>
<text x="96" y="177.7">DP_90R</text>
<text x="119.3" y="177.5">DP_90R</text>
<text x="21.7" y="183.8">DP_90R</text>
<text x="59.6" y="183.8">DP_90R</text>
</g>
<g font-size="1.3" fill="#f30fff">
<text x="76.3" y="58.3">USB_P</text>
<text x="76.2" y="60.8">USB_N</text>
<text x="47.2" y="124.3">USB_VBUSA4</text>
<text x="42" y="132">USB_CONN_N</text>
<text x="42.1" y="129.4">USB_CONN_P</text>
<text x="82.5" y="129.4">USB_CONN_N</text>
<text x="82.5" y="132">USB_CONN_P</text>
<text x="47.2" y="137">USB_VBUSA9</text>
<text x="91.6" y="153.5">USB_CONN_N 1</text>
<text x="124.4" y="153.5">USB_N</text>
<text x="47" y="162.4">USB_VBUS</text>
<text x="91.6" y="175.1">USB_CONN_P 1</text>
<text x="119.4" y="175.1">USB_P</text>
<text x="16.6" y="181.5">USB_CONN_N</text>
<text x="59.7" y="181.5">USB_CONN_P</text>
</g>
<g font-size="1.3" fill="#939391">
<text x="118.1" y="158.4">C405</text>
<text x="118.1" y="161">C</text>
<text x="118.1" y="180">C406</text>
<text x="118.1" y="182.6">C</text>
</g>
</svg>
